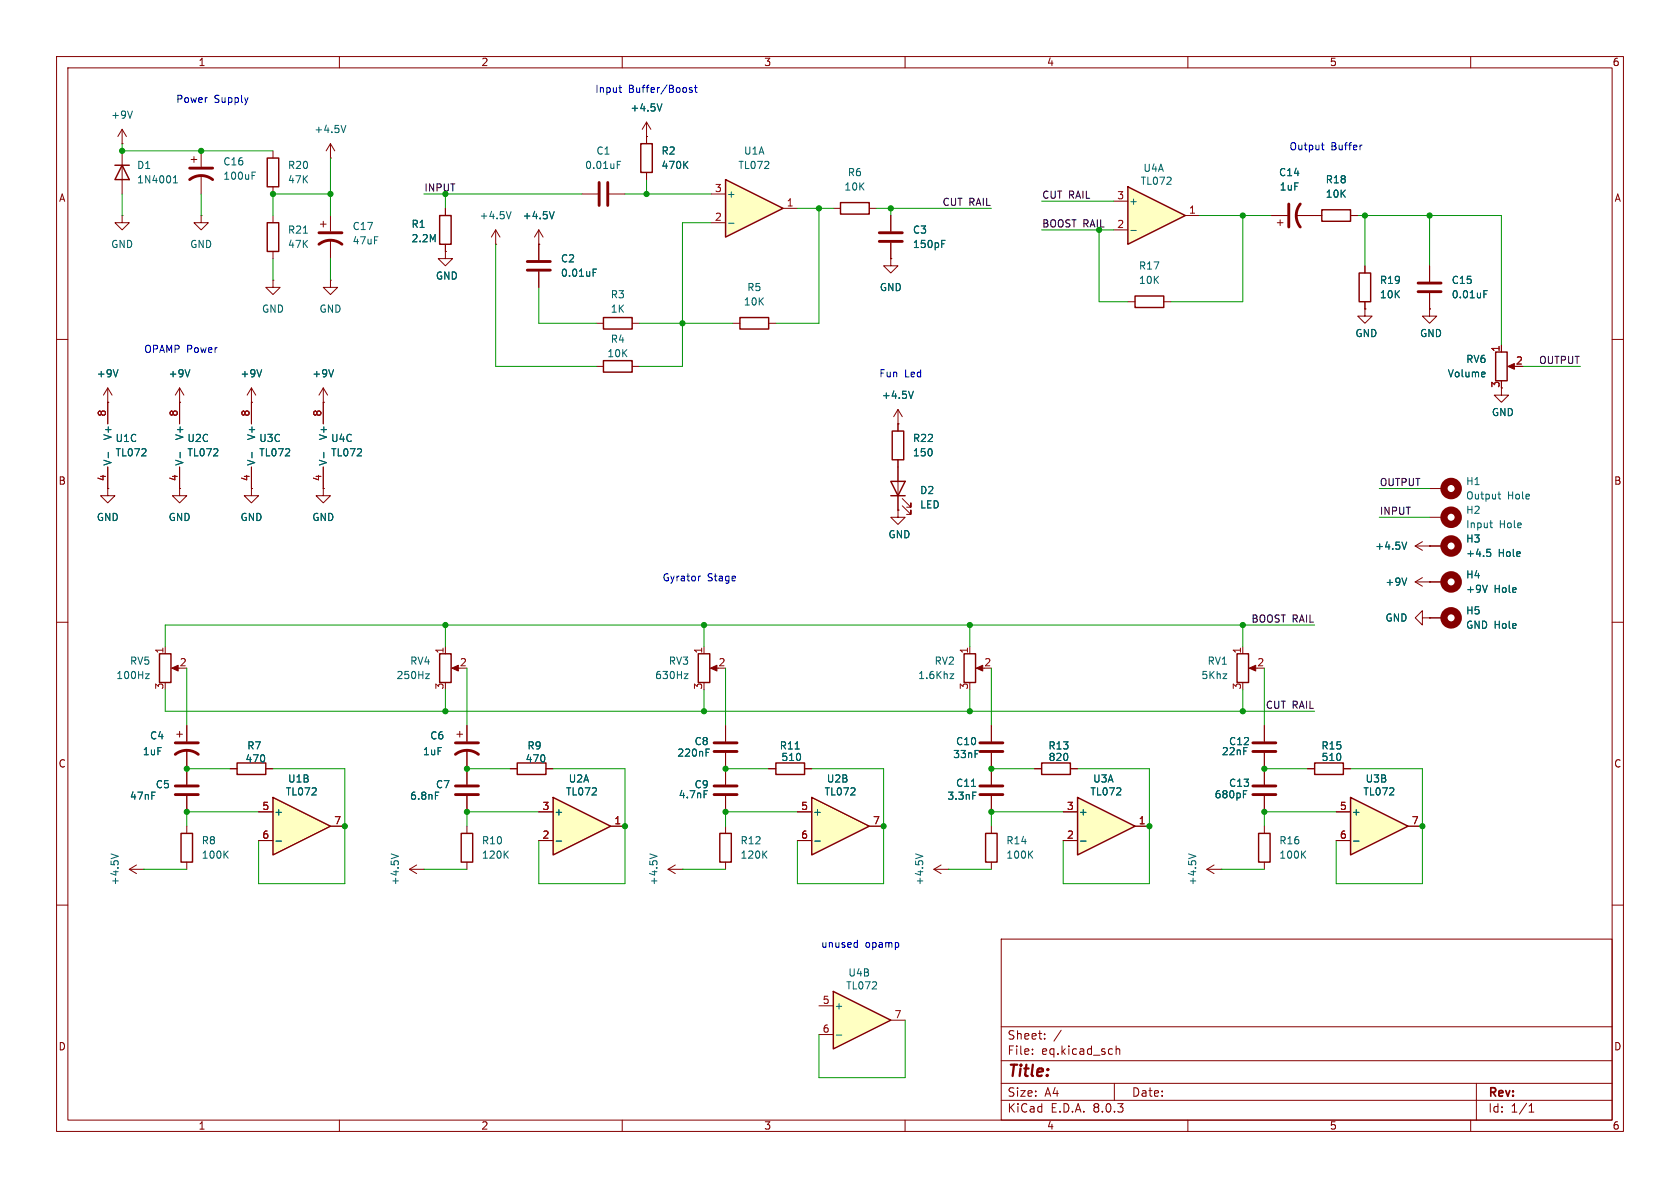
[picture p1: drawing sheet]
<svg xmlns="http://www.w3.org/2000/svg" width="297mm" height="210mm" viewBox="0 0 297 210" stroke-linecap="round" stroke-linejoin="round" font-family="sans-serif">
<g fill="none" stroke="#840000" stroke-width=".18">
<path d="M10 10h277v190h-277zM12 12h273v186h-273zM60 10v2M110 10v2M160 10v2M210 10v2M260 10v2M21.6 25.4h.1M21.6 22.9l-.8 1.2M21.6 22.9v2.5M21.6 26.7v7.6M21.6 22.9l.8 1.2"/>
<path d="M33.8 28.2h1M34.3 27.7v1M35.6 26.7v2.8M35.6 31v3.3M48.3 26.7v1.2M48.3 33v1.3M48.3 38.1v1.3M56.6 39.6h1.1M57.1 39.1v1M58.4 27.9h.1M58.4 25.4v2.5M58.4 38.1v2.8"/>
<path d="M58.4 25.4l-.7 1.3M58.4 25.4l.8 1.3M78.7 36.8v1.3M157.5 38.1v2.8M10 60h2M48.3 49.5v1.3h1.2l-1.2 1.3-1.3-1.3h1.3M48.3 49.5h.1M48.3 44.5v1.2M58.4 49.5v1.3h1.3l-1.3 1.3-1.3-1.3h1.3M58.4 49.5h.1M58.4 42.4v3.3M78.7 44.5v1.2h1.3l-1.3 1.3-1.2-1.3h1.2"/>
<path d="M78.7 44.5h.1M78.7 43.2v1.3M105.4 57.2h1.3M111.8 57.2h1.2M157.5 45.7v1.3h1.2l-1.2 1.3-1.3-1.3h1.3M157.5 45.7h.1M157.5 42.9v2.8M285 60h2M44.4 71.1h.1M44.4 68.6l-.7 1.3M44.4 68.6v6.3M44.4 68.6l.8 1.3"/>
<path d="M57.1 71.1h.1M57.1 68.6v6.3M57.1 68.6l-.7 1.3M57.1 68.6l.8 1.3M105.4 64.8h1.3M111.8 64.8h1.2M158.7 74.9h.1M158.7 72.4v2.5M158.7 72.4l-.7 1.3M158.7 72.4l.8 1.3M44.4 86.4v1.2h1.3l-1.3 1.3-1.2-1.3h1.2M44.4 86.4h.1"/>
<path d="M44.4 82.6v3.8M57.1 86.4v1.2h1.3l-1.3 1.3-1.2-1.3h1.2M57.1 86.4h.1M57.1 82.6v3.8M158.7 82.6v7.6M159.5 89.4l1.5 1.5v-.7v.7h-.7M159.5 88.1l1.5 1.6v-.8v.8h-.7M10 110h2M29.2 114.3v1.3M30.7 118.1h1M78.7 114.3v1.3M80.3 118.1h1"/>
<path d="M171.4 114.3v1.3M173 118.1h1M285 110h2M31.2 129.8h1.1M31.7 129.3v1M33 128.3v2.8M33 132.6v3.3M10 160h2M128.3 146.1v1.2M128.3 152.4v1.3M213.4 153.7l1.2 .7M213.4 153.7h2.5"/>
<path d="M214.6 152.9l-1.2 .8M215.9 153.7h.1M285 160h2M177 166h108v32h-108zM60 198v2M110 198v2M160 198v2M177 194.5h108M177 191.5h108M177 187.5h108M177 181.5h108M182.5 186.3v.1"/>
<path d="M182.5 185.5v.1M184.7 183.6v.1M184.7 182.8v.1M187.6 182.1l-1.3 2M197 191.5v3M197.3 184.9v1.5M197.3 185.5l.2-.1 .4 .1 .1 .9M210 198v2M260 198v2M261 191.5v6.5M270.3 196.6h.9M270.3 195.5l.4-.4v1.5"/>
</g>
<g fill="none" stroke="#006464" stroke-width=".18">
<path d="M23.4 19.6l-.4 1.3M30.7 32.3h.7M30.7 31.4l.3-.3v1.2M44.6 31h.4M44.6 30.4h.6M61.1 22.2l-.4 1.2M53.6 41.2h.8M166.5 43.1h.4M166.5 42.5h.6M44.5 80v.9M46.3 65.3l-.5 1.3M57.2 80v.9"/>
<path d="M59 65.3l-.5 1.3M161.5 69.2l-.5 1.2M25.7 119.1h.7l-.7 .9h.7M75.2 119.1h.7l-.7 .9h.7M168 119.1h.6l-.6 .9h.6M135 151l.6 .7M135.6 150.4l-.7 .8M210.1 150.9l1.3 .5"/>
</g>
<path d="M33.5 31.8a3.3 3.3 0 0 1 4.1 0M33.5 29.7h4.1M56.4 43.2a3.3 3.3 0 0 1 4.1 0M56.4 41.1h4.1M155.4 41.1h4.1M155.4 42.7h4.1M31 133.4a3.3 3.3 0 0 1 4.1 0M31 131.3h4.1" fill="none" stroke="#840000" stroke-width=".51"/>
<g fill="#840000" stroke="#840000" stroke-width=".18">
<path d="M30.4 118.1l1.1-.5v1z"/>
<path d="M79.9 118.1l1.1-.5v1z"/>
<path d="M172.6 118.1l1.1-.5v1z"/>
</g>
<g fill="none" stroke="#840000" stroke-width=".25">
<path d="M20.3 29.2h2.6M21.6 29.2l1.3 2.6h-2.6zM47.2 39.4h2.1v5.1h-2.1zM47.2 27.9h2.1v5.1h-2.1zM77.7 38.1h2.1v5.1h-2.1zM106.7 56.1h5.1v2.1h-5.1zM106.7 63.8h5.1v2h-5.1zM157.5 85.1h2.5l-1.3 2.5zM157.5 87.6h2.5M28.2 115.6h2v5.1h-2zM77.7 115.6h2.1v5.1h-2.1zM170.4 115.6h2.1v5.1h-2.1z"/>
<path d="M127.3 147.3h2v5.1h-2z"/>
</g>
<path d="M143.5 141l10.2 5.1-10.2 5z" fill="#ffffc2"/>
<path d="M148.6 35.8h5.1v2h-5.1zM240.3 48.3h2v5h-2zM157.7 76.2h2.1v5.1h-2.1zM264.4 62.2h2v5.1h-2zM123.4 115.6h2.1v5.1h-2.1zM137.2 134.9h5v2h-5zM184.1 134.9h5.1v2h-5.1zM143.5 141l10.2 5.1-10.2 5zM174.2 147.3h2.1v5.1h-2.1z" fill="none" stroke="#840000" stroke-width=".25"/>
<g fill="none" stroke="#840000" stroke-width=".18">
<path d="M21.6 38.1v1.3h1.3l-1.3 1.2-1.3-1.2h1.3M21.6 38.1h.1M35.6 38.1v1.3h1.2l-1.2 1.2-1.3-1.2h1.3M35.6 38.1h.1M147.3 36.8h1.3M153.7 36.8h1.2M241.3 54.6v1.3h1.3l-1.3 1.3-1.3-1.3h1.3M241.3 54.6h.1M241.3 47v1.3M241.3 53.3v1.3M252.7 54.6v1.3h1.3l-1.3 1.3-1.2-1.3h1.2M252.7 54.6h.1"/>
<path d="M252.7 47v2.8M252.7 51.8v2.8M19 71.1h.1M19 68.6l-.7 1.3M19 68.6v6.3M19 68.6l.8 1.3M31.7 71.1h.1M31.7 68.6l-.7 1.3M31.7 68.6v6.3M31.7 68.6l.8 1.3M158.7 74.9v1.3M265.4 61v1.2"/>
<path d="M267 64.8h1M19 86.4v1.2h1.3l-1.3 1.3-1.2-1.3h1.2M19 86.4h.1M19 82.6v3.8M31.7 86.4v1.2h1.3l-1.3 1.3-1.2-1.3h1.2M31.7 86.4h.1M31.7 82.6v3.8M158.7 90.2v1.2h1.3l-1.3 1.3-1.2-1.3h1.2M158.7 90.2h.1M158.7 81.3v1.3M124.5 114.3v1.3M126 118.1h1"/>
<path d="M135.9 135.9h1.3M142.2 135.9h1.3M175.3 128.3v2.8M175.3 133.1v5.6M182.9 135.9h1.2M189.2 135.9h1.3M141 143.5h2.5M141 148.6h2.5M153.7 146.1h2.5M165.1 153.7l1.3 .7M165.1 153.7h2.5M166.4 152.9l-1.3 .8"/>
<path d="M167.6 153.7h.1M175.3 140.7v2.8M175.3 146.1v1.2M175.3 152.4v1.3"/>
</g>
<g fill="none" stroke="#006464" stroke-width=".18">
<path d="M262.3 52h.5M262.3 51.4h.6M19.1 80v.9M20.9 65.3l-.5 1.3M31.8 80v.9M33.6 65.3l-.5 1.3M262.4 65.8l.1 .3-.6 .1M262.5 66.6h-.1M121 119.1h.6l-.6 .9h.6M140.6 132.4h.7M171.7 139h.8M144 148.7h1"/>
<path d="M161.9 150.9l1.2 .5M172 140h.6M182 151l.6 .7M182.6 150.4l-.8 .8"/>
</g>
<path d="M250.7 51.6h4.1M250.7 50h4.1M173.2 132.8h4.1M173.2 131.3h4.1M173.2 138.9h4.1M173.2 140.5h4.1" fill="none" stroke="#840000" stroke-width=".51"/>
<g fill="#840000" stroke="#840000" stroke-width=".18">
<path d="M266.6 64.8l1.1-.5v1z"/>
<path d="M125.6 118.1l1.1-.5v1z"/>
</g>
<path d="M199.4 33l10.1 5.1-10.1 5.1z" fill="#ffffc2"/>
<path d="M199.4 33l10.1 5.1-10.1 5.1zM233.7 37.1h5.1v2h-5.1zM200.7 52.3h5v2.1h-5zM91.4 134.9h5.1v2h-5.1zM81.5 147.3h2.1v5.1h-2.1z" fill="none" stroke="#840000" stroke-width=".25"/>
<g fill="none" stroke="#840000" stroke-width=".18">
<path d="M196.8 35.6h2.6M209.5 38.1h2.6M224.8 38.1h2.8M225.8 39.4h1M226.3 38.9v1M229.1 38.1h4.6M238.8 38.1h1.2M196.8 40.6h2.6M199.4 53.3h1.3M205.7 53.3h1.3M250.2 102.9l1.3 .7M250.2 102.9h2.5"/>
<path d="M251.5 102.1l-1.3 .8M252.7 102.9h.1M90.2 135.9h1.2M96.5 135.9h1.3M82.5 146.1v1.2M82.5 152.4v1.3"/>
</g>
<path d="M199.9 40.7h1M248.7 102.2l-.4 1.2M89.3 151l.6 .7M89.9 150.4l-.8 .8" fill="none" stroke="#006464" stroke-width=".18"/>
<path d="M227.8 36.1v4M229.9 36.1a3.3 3.3 0 0 0 0 4" fill="none" stroke="#840000" stroke-width=".51"/>
<path d="M97.8 141l10.1 5.1-10.1 5z" fill="#ffffc2"/>
<path d="M97.8 141l10.1 5.1-10.1 5zM222.5 147.3h2v5.1h-2z" fill="none" stroke="#840000" stroke-width=".25"/>
<g fill="none" stroke="#840000" stroke-width=".18">
<path d="M250.2 96.5l1.3 .8M250.2 96.5h5.1M251.5 95.8l-1.3 .7M252.7 96.5h.1M252.7 86.4h2.6M252.7 91.4h2.6M251.5 109.2v-1.2l-1.3 1.2 1.3 1.3v-1.3h1.2M252.7 109.2h.1M252.7 109.2h2.6M252.7 102.9h2.6M128.3 128.3v2.8M128.3 133.1v5.6"/>
<path d="M95.2 148.6h2.6M95.2 143.5h2.6M107.9 146.1h2.6M118.1 153.7l1.3 .7M118.1 153.7h2.5M119.4 152.9l-1.3 .8M120.6 153.7h.1M128.3 140.7v2.8M223.5 146.1v1.2M223.5 152.4v1.3"/>
</g>
<g fill="none" stroke="#006464" stroke-width=".18">
<path d="M248.7 95.8l-.4 1.3M262.9 97.1h.6M263 97.6h.3l.2 .2v.4l-.5 .2M263.4 92.4h.4M263.5 93.1l.3 .2M264.8 87.4h.5M265 86.9v1.1l.3 .2M262.9 103.4l-.4 1.3M124.8 133h.4M98.3 148.7h1M114.9 150.9l1.2 .5M230.3 151l.5 .7"/>
<path d="M230.8 150.4l-.7 .8"/>
</g>
<path d="M126.2 138.9h4.1M126.2 132.8h4.1M126.2 131.3h4.1M126.2 140.5h4.1" fill="none" stroke="#840000" stroke-width=".51"/>
<g fill="none" stroke="#840000" stroke-width="1.3">
<circle cx="256.5" cy="96.5" r="1.27"/>
<circle cx="256.5" cy="91.4" r="1.27"/>
<circle cx="256.5" cy="86.4" r="1.27"/>
<circle cx="256.5" cy="102.9" r="1.27"/>
<circle cx="256.5" cy="109.2" r="1.27"/>
</g>
<path d="M238.8 141l10.1 5.1-10.1 5z" fill="#ffffc2"/>
<path d="M232.4 134.9h5.1v2h-5.1zM238.8 141l10.1 5.1-10.1 5z" fill="none" stroke="#840000" stroke-width=".25"/>
<path d="M231.1 135.9h1.3M237.5 135.9h1.3M236.2 143.5h2.6M236.2 148.6h2.6M248.9 146.1h2.6" fill="none" stroke="#840000" stroke-width=".18"/>
<path d="M239.3 148.7h1" fill="none" stroke="#006464" stroke-width=".18"/>
<path d="M147.3 175.3l10.2 5-10.2 5.1z" fill="#ffffc2"/>
<path d="M130.8 56.1h5.1v2.1h-5.1zM218.7 115.6h2v5.1h-2zM32 147.3h2v5.1h-2zM147.3 175.3l10.2 5-10.2 5.1z" fill="none" stroke="#840000" stroke-width=".25"/>
<g fill="none" stroke="#840000" stroke-width=".18">
<path d="M87.6 43.2h.1M87.6 40.6l-.7 1.3M87.6 40.6v2.6M87.6 40.6l.8 1.3M95.2 43.2h.1M95.2 40.6l-.7 1.3M95.2 40.6v5.4M95.2 48v2.8M95.2 40.6l.8 1.3M129.5 57.2h1.3M135.9 57.2h1.3M265.4 68.6v1.3h1.3l-1.3 1.2-1.2-1.2h1.2"/>
<path d="M219.7 114.3v1.3M221.2 118.1h1M80.8 129.8h1M81.3 129.3v1M82.5 128.3v2.8M82.5 132.6v6.1M223.5 128.3v2.8M223.5 133.1v5.6M22.9 153.7h2.5M22.9 153.7l1.2 .7M24.1 152.9l-1.2 .8M25.4 153.7h.1"/>
<path d="M33 146.1v1.2M33 152.4v1.3M72.4 153.7l1.3 .7M72.4 153.7h2.5M73.7 152.9l-1.3 .8M74.9 153.7h.1M82.5 140.7v2.8M223.5 140.7v2.8M144.8 177.8h2.5M144.8 182.9h2.5M157.5 180.3h2.5"/>
</g>
<path d="M90.4 37.4l-.5 1.3M98 37.4l-.5 1.3M104.9 48.2h.4M104.9 47.6h.6M19.6 150.9l1.3 .5M39.8 151l.5 .7M40.3 150.4l-.7 .8M69.2 150.9l1.2 .5M219.8 140.4h.4M147.8 183h1" fill="none" stroke="#006464" stroke-width=".18"/>
<path d="M93.2 47.8h4.1M93.2 46.2h4.1M80.5 133.4a3.3 3.3 0 0 1 4.1 0M80.5 138.9h4.1M80.5 131.3h4.1M221.5 138.9h4.1M221.5 132.8h4.1M221.5 131.3h4.1M80.5 140.5h4.1M221.5 140.5h4.1" fill="none" stroke="#840000" stroke-width=".51"/>
<path d="M220.9 118.1l1.1-.5v1z" fill="#840000" stroke="#840000" stroke-width=".18"/>
<path d="M128.3 31.8l10.1 5-10.1 5.1z" fill="#ffffc2"/>
<path d="M128.3 31.8l10.1 5-10.1 5.1z" fill="none" stroke="#840000" stroke-width=".25"/>
<path d="M125.7 39.4h2.6M125.7 34.3h2.6M138.4 36.8h2.6" fill="none" stroke="#840000" stroke-width=".18"/>
<path d="M128.8 39.5h1" fill="none" stroke="#006464" stroke-width=".18"/>
<path d="M190.5 141l10.2 5.1-10.2 5z" fill="#ffffc2"/>
<path d="M190.5 141l10.2 5.1-10.2 5z" fill="none" stroke="#840000" stroke-width=".25"/>
<path d="M33 135.9v2.8M33 140.7v2.8M188 148.6h2.5M188 143.5h2.5M200.7 146.1h2.5" fill="none" stroke="#840000" stroke-width=".18"/>
<path d="M191 148.7h1" fill="none" stroke="#006464" stroke-width=".18"/>
<path d="M31 138.9h4.1M31 140.5h4.1" fill="none" stroke="#840000" stroke-width=".51"/>
<path d="M48.3 141l10.1 5.1-10.1 5z" fill="#ffffc2"/>
<path d="M113.3 25.4h2v5.1h-2zM41.9 134.9h5.1v2h-5.1zM48.3 141l10.1 5.1-10.1 5z" fill="none" stroke="#840000" stroke-width=".25"/>
<g fill="none" stroke="#840000" stroke-width=".18">
<path d="M78.7 36.8v1.3M102.9 34.3h2.8M107.7 34.3h2.8M114.3 24.1h.1M114.3 21.6l-.8 1.3M114.3 21.6v3.8M114.3 30.5v1.3M114.3 21.6l.8 1.3M157.5 38.1v2.8M224.8 38.1h2.8M229.1 38.1h4.6M238.8 38.1h1.2"/>
<path d="M78.7 44.5h.1M78.7 43.2v1.3M95.2 43.2h.1M95.2 43.2v2.8M95.2 48v2.8M157.5 45.7h.1M157.5 42.9v2.8M241.3 54.6h.1M241.3 47v1.3M241.3 53.3v1.3M252.7 54.6h.1M252.7 47v2.8"/>
<path d="M252.7 51.8v2.8M19 71.1h.1M19 71.1v3.8M31.7 71.1h.1M31.7 71.1v3.8M44.4 71.1h.1M44.4 71.1v3.8M57.1 71.1h.1M57.1 71.1v3.8M158.7 74.9h.1M158.7 74.9v1.3M265.4 61v1.2"/>
<path d="M19 86.4h.1M19 82.6v3.8M31.7 86.4h.1M31.7 82.6v3.8M44.4 86.4h.1M44.4 82.6v3.8M57.1 86.4h.1M57.1 82.6v3.8M158.7 90.2h.1M158.7 81.3v3.8M158.7 87.6v2.6M252.7 96.5h.1"/>
<path d="M252.7 96.5h2.6M252.7 109.2h.1M252.7 102.9h.1M252.7 102.9h2.6M252.7 109.2h2.6M33 128.3v2.8M33 132.6v6.1M40.6 135.9h1.3M47 135.9h1.3M82.5 128.3v2.8M82.5 132.6v6.1M90.2 135.9h1.2"/>
<path d="M96.5 135.9h1.3M128.3 128.3v2.8M128.3 133.1v5.6M135.9 135.9h1.3M142.2 135.9h1.3M175.3 128.3v2.8M175.3 133.1v5.6M182.9 135.9h1.2M189.2 135.9h1.3M223.5 128.3v2.8M223.5 133.1v5.6M231.1 135.9h1.3"/>
<path d="M237.5 135.9h1.3M33 140.7v2.8M45.7 143.5h2.6M45.7 148.6h2.6M58.4 146.1h2.6M82.5 140.7v2.8M95.2 143.5h2.6M95.2 148.6h2.6M107.9 146.1h2.6M128.3 140.7v2.8M141 143.5h2.5M141 148.6h2.5"/>
<path d="M153.7 146.1h2.5M175.3 140.7v2.8M188 143.5h2.5M188 148.6h2.5M200.7 146.1h2.5M223.5 140.7v2.8M236.2 143.5h2.6M236.2 148.6h2.6M248.9 146.1h2.6"/>
</g>
<g fill="none" stroke="#006464" stroke-width=".18">
<path d="M117 18.4l-.4 1.2M98 37.4l-.5 1.3M109.1 29.1h.5M109.1 28.5h.6M121.1 29.1l.5 .7M121.6 28.5l-.7 .7M104.9 48.2h.4M104.9 47.6h.6M166.5 43.1h.4M166.5 42.5h.6M262.3 52h.5M262.3 51.4h.6"/>
<path d="M19.1 80v.9M20.9 65.3l-.5 1.3M31.8 80v.9M33.6 65.3l-.5 1.3M44.5 80v.9M46.3 65.3l-.5 1.3M57.2 80v.9M59 65.3l-.5 1.3M161.5 69.2l-.5 1.2M262.4 65.8l.1 .3-.6 .1M262.5 66.6h-.1M248.7 95.8l-.4 1.3"/>
<path d="M262.9 97.1h.6M263 97.6h.3l.2 .2v.4l-.5 .2M248.7 102.2l-.4 1.2M262.9 103.4l-.4 1.3M124.8 133h.4M140.6 132.4h.7M171.7 139h.8M48.8 148.7h1M98.3 148.7h1M144 148.7h1M172 140h.6M191 148.7h1"/>
<path d="M219.8 140.4h.4M239.3 148.7h1"/>
</g>
<path d="M105.9 32.3v4M107.4 32.3v4" fill="none" stroke="#840000" stroke-width=".51"/>
<path d="M109.4 15.5h.5M109.6 16.2l.3 .1M122.3 15.5h-.3l-.1 .2v.1l.4 .2v.3h-.4M122.8 15.5h.5M122.9 15.1v1.1l.4 .1M233.6 25.6h.5M233.8 25.2v1.1l.3 .2M240.8 25.6l-.3 .1M123.8 101.8l-.3 .2M151.2 166.6l.4 .1M151.6 166.2v1.3M151.6 167.4l-.4 .1" fill="none" stroke="#0000c2" stroke-width=".18"/>
<g fill="none" stroke="#009600" stroke-width=".18">
<path d="M21.6 25.4v1.3h26.7M21.6 34.3v3.8M35.6 34.3v3.8M58.4 34.3h-10.1v3.8M58.4 27.9v10.2M74.9 34.3h28M78.7 34.3v2.5M110.5 34.3h15.2M114.3 31.8v2.5M125.7 39.4h-5.1v25.4h-7.6M141 36.8h6.3M144.8 36.8v20.4h-7.6"/>
<path d="M154.9 36.8h20.4M157.5 36.8v1.3M184.1 35.6h12.7M212.1 38.1h12.7M219.7 38.1v15.2h-12.7M240 38.1h25.4v22.9M241.3 38.1v8.9M252.7 38.1v8.9M48.3 45.7v3.8M58.4 45.7v3.8M87.6 43.2v21.6h17.8M95.2 50.8v6.4h10.2"/>
<path d="M113 57.2h16.5M184.1 40.6h12.7M194.3 40.6v12.7h5.1M269.2 64.8h10.2M243.8 86.4h8.9M243.8 91.4h8.9M33 118.1v10.2M78.7 110.5v3.8M82.5 118.1v10.2M124.5 110.5v3.8M128.3 118.1v10.2M171.4 110.5v3.8"/>
<path d="M175.3 118.1v10.2M219.7 110.5v3.8M223.5 118.1v10.2M232.4 110.5h-203.2v3.8M29.2 121.9v3.8h203.2M33 135.9h7.6M48.3 135.9h12.7v20.3h-15.3v-7.6M78.7 121.9v3.8M82.5 135.9h7.7M97.8 135.9h12.7v20.3h-15.3v-7.6M124.5 121.9v3.8M128.3 135.9h7.6"/>
<path d="M143.5 135.9h12.7v20.3h-15.2v-7.6M171.4 121.9v3.8M175.3 135.9h7.6M190.5 135.9h12.7v20.3h-15.2v-7.6M219.7 121.9v3.8M223.5 135.9h7.6M238.8 135.9h12.7v20.3h-15.3v-7.6M25.4 153.7h7.6M45.7 143.5h-12.7v2.6M74.9 153.7h7.6M95.2 143.5h-12.7v2.6M120.6 153.7h7.7"/>
<path d="M141 143.5h-12.7v2.6M167.6 153.7h7.7M188 143.5h-12.7v2.6M215.9 153.7h7.6M236.2 143.5h-12.7v2.6M160 180.3v10.2h-15.2v-7.6"/>
</g>
<g fill="#009600" stroke="#009600" stroke-width=".18">
<circle cx="78.7" cy="34.3" r=".46"/>
<circle cx="48.3" cy="34.3" r=".46"/>
<circle cx="35.6" cy="26.7" r=".46"/>
<circle cx="58.4" cy="34.3" r=".46"/>
<circle cx="21.6" cy="26.7" r=".46"/>
<circle cx="78.7" cy="110.5" r=".46"/>
<circle cx="78.7" cy="125.7" r=".46"/>
<circle cx="124.5" cy="125.7" r=".46"/>
<circle cx="124.5" cy="110.5" r=".46"/>
<circle cx="110.5" cy="146.1" r=".46"/>
<circle cx="128.3" cy="143.5" r=".46"/>
<circle cx="128.3" cy="135.9" r=".46"/>
<circle cx="114.3" cy="34.3" r=".46"/>
<circle cx="120.6" cy="57.2" r=".46"/>
<circle cx="157.5" cy="36.8" r=".46"/>
<circle cx="144.8" cy="36.8" r=".46"/>
<circle cx="203.2" cy="146.1" r=".46"/>
<circle cx="171.4" cy="110.5" r=".46"/>
<circle cx="171.4" cy="125.7" r=".46"/>
<circle cx="175.3" cy="135.9" r=".46"/>
<circle cx="175.3" cy="143.5" r=".46"/>
<circle cx="156.2" cy="146.1" r=".46"/>
<circle cx="33" cy="135.9" r=".46"/>
<circle cx="33" cy="143.5" r=".46"/>
<circle cx="61" cy="146.1" r=".46"/>
<circle cx="82.5" cy="135.9" r=".46"/>
<circle cx="82.5" cy="143.5" r=".46"/>
<circle cx="219.7" cy="110.5" r=".46"/>
<circle cx="219.7" cy="125.7" r=".46"/>
<circle cx="223.5" cy="135.9" r=".46"/>
<circle cx="251.5" cy="146.1" r=".46"/>
<circle cx="223.5" cy="143.5" r=".46"/>
<circle cx="194.3" cy="40.6" r=".46"/>
<circle cx="219.7" cy="38.1" r=".46"/>
<circle cx="252.7" cy="38.1" r=".46"/>
<circle cx="241.3" cy="38.1" r=".46"/>
</g>
<text font-size="2.8" fill="#840000" x="178" y="190.9">Title:</text>
<g font-size="2.1" fill="#840000">
<text x="178" y="184">Sheet:</text>
<text x="178" y="186.7">File:</text>
<text x="184.1" y="186.7">eq.kicad_sch</text>
<text x="178" y="196.9">KiCad</text>
<text x="178" y="194.1">Size:</text>
<text x="184.7" y="194.1">A4</text>
<text x="185.7" y="196.9">E.D.A.</text>
<text x="193.3" y="196.9">8.0.3</text>
<text x="200" y="194.1">Date:</text>
<text x="263" y="194.3">Rev:</text>
<text x="263" y="196.9">Id:</text>
<text x="267.1" y="196.9">1/1</text>
</g>
<g font-size="1.8" fill="#840000">
<text x="35" y="11.9">1</text>
<text x="85" y="11.9">2</text>
<text x="135" y="11.9">3</text>
<text x="185" y="11.9">4</text>
<text x="235" y="11.9">5</text>
<text x="285" y="11.9">6</text>
<text x="10.3" y="35.9">A</text>
<text x="285.3" y="35.9">A</text>
<text x="265.2" y="68.7" transform="rotate(-90 265.2 68.7)">3</text>
<text x="10.3" y="85.9">B</text>
<text x="285.3" y="85.9">B</text>
<text x="10.3" y="135.9">C</text>
<text x="285.3" y="135.9">C</text>
<text x="10.3" y="185.9">D</text>
<text x="285.3" y="185.9">D</text>
<text x="35" y="199.9">1</text>
<text x="85" y="199.9">2</text>
<text x="135" y="199.9">3</text>
<text x="185" y="199.9">4</text>
<text x="235" y="199.9">5</text>
<text x="285" y="199.9">6</text>
</g>
<g font-size="1.8" fill="#0000c2">
<text x="105.1" y="16.6">Input</text>
<text x="111.1" y="16.6">Buffer/Boost</text>
<text x="31" y="18.4">Power</text>
<text x="37.8" y="18.4">Supply</text>
<text x="227.9" y="26.8">Output</text>
<text x="235.3" y="26.8">Buffer</text>
<text x="25.4" y="62.6">OPAMP Power</text>
<text x="155.3" y="66.9">Fun</text>
<text x="159.9" y="66.9">Led</text>
<text x="117" y="103">Gyrator</text>
<text x="125" y="103">Stage</text>
<text x="145.1" y="167.7">unused</text>
<text x="152.9" y="167.7">opamp</text>
</g>
<g font-size="1.8" fill="#006464">
<text x="19.6" y="21.2">+9V</text>
<text x="55.5" y="23.7">+4.5V</text>
<text x="111.4" y="19.9">+4.5V</text>
<text x="39.4" y="29.4">C16</text>
<text x="105.3" y="27.5">C1</text>
<text x="116.8" y="27.5">R2</text>
<text x="131.4" y="27.5">U1A</text>
<text x="24.1" y="30.1">D1</text>
<text x="24.1" y="32.6">1N4001</text>
<text x="39.4" y="32">100uF</text>
<text x="50.8" y="30.1">R20</text>
<text x="50.8" y="32.6">47K</text>
<text x="103.3" y="30.1">0.01uF</text>
<text x="116.8" y="30.1">470K</text>
<text x="128.4" y="35.2">+</text>
<text x="130.4" y="30.1">TL072</text>
<text x="149.2" y="33.9">10K</text>
<text x="149.8" y="31.3">R6</text>
<text x="201.6" y="32.9">TL072</text>
<text x="202" y="30.6">U4A</text>
<text x="226" y="31.3">C14</text>
<text x="226.1" y="33.9">1uF</text>
<text x="234.3" y="32.6">R18</text>
<text x="234.3" y="35.2">10K</text>
<text x="50.8" y="41.5">R21</text>
<text x="62.2" y="40.9">C17</text>
<text x="72.7" y="40.5">R1</text>
<text x="84.7" y="39">+4.5V</text>
<text x="92.3" y="39">+4.5V</text>
<text x="161.3" y="41.5">C3</text>
<text x="199.5" y="36.4">+</text>
<text x="19.6" y="44">GND</text>
<text x="33.5" y="44">GND</text>
<text x="50.8" y="44">47K</text>
<text x="62.2" y="43.4">47uF</text>
<text x="72.7" y="43">2.2M</text>
<text x="99.1" y="46.6">C2</text>
<text x="161.3" y="44">150pF</text>
<text x="201.3" y="47.9">R17</text>
<text x="77" y="49.6">GND</text>
<text x="99.1" y="49.1">0.01uF</text>
<text x="107.9" y="52.9">R3</text>
<text x="132" y="51.7">R5</text>
<text x="155.4" y="51.7">GND</text>
<text x="201.3" y="50.4">10K</text>
<text x="243.8" y="50.4">R19</text>
<text x="243.8" y="52.9">10K</text>
<text x="256.6" y="50.4">C15</text>
<text x="256.6" y="52.9">0.01uF</text>
<text x="46.2" y="55.5">GND</text>
<text x="56.4" y="55.5">GND</text>
<text x="107.9" y="55.5">1K</text>
<text x="131.4" y="54.2">10K</text>
<text x="239.5" y="59.8">GND</text>
<text x="250.9" y="59.8">GND</text>
<text x="107.3" y="63.3">10K</text>
<text x="107.9" y="60.8">R4</text>
<text x="259.1" y="64.4">RV6</text>
<text x="17" y="66.9">+9V</text>
<text x="29.7" y="66.9">+9V</text>
<text x="42.4" y="66.9">+9V</text>
<text x="55.1" y="66.9">+9V</text>
<text x="155.8" y="70.7">+4.5V</text>
<text x="255.8" y="66.9">Volume</text>
<text x="19.9" y="77.9" transform="rotate(-90 19.9 77.9)">V+</text>
<text x="32.6" y="77.9" transform="rotate(-90 32.6 77.9)">V+</text>
<text x="45.3" y="77.9" transform="rotate(-90 45.3 77.9)">V+</text>
<text x="58" y="77.9" transform="rotate(-90 58 77.9)">V+</text>
<text x="263.6" y="73.8">GND</text>
<text x="19.9" y="82.4" transform="rotate(-90 19.9 82.4)">V-</text>
<text x="20.3" y="78.3">U1C</text>
<text x="20.3" y="80.9">TL072</text>
<text x="32.6" y="82.4" transform="rotate(-90 32.6 82.4)">V-</text>
<text x="33" y="78.3">U2C</text>
<text x="33" y="80.9">TL072</text>
<text x="45.3" y="82.4" transform="rotate(-90 45.3 82.4)">V-</text>
<text x="45.7" y="78.3">U3C</text>
<text x="45.7" y="80.9">TL072</text>
<text x="58" y="82.4" transform="rotate(-90 58 82.4)">V-</text>
<text x="58.4" y="78.3">U4C</text>
<text x="58.4" y="80.9">TL072</text>
<text x="161.3" y="80.9">150</text>
<text x="161.3" y="78.3">R22</text>
<text x="162.6" y="87.5">D2</text>
<text x="259.1" y="86">H1</text>
<text x="259.1" y="88.5">Output</text>
<text x="266.5" y="88.5">Hole</text>
<text x="17" y="92.3">GND</text>
<text x="29.7" y="92.3">GND</text>
<text x="42.4" y="92.3">GND</text>
<text x="55.1" y="92.3">GND</text>
<text x="157" y="95.4">GND</text>
<text x="162.6" y="90.1">LED</text>
<text x="259.1" y="91">H2</text>
<text x="259.1" y="93.6">Input</text>
<text x="265" y="93.6">Hole</text>
<text x="243" y="97.4">+4.5V</text>
<text x="259.1" y="96.1">H3</text>
<text x="259.1" y="98.7">+4.5</text>
<text x="264.9" y="98.7">Hole</text>
<text x="244.8" y="103.7">+9V</text>
<text x="259.1" y="102.5">H4</text>
<text x="259.1" y="105">+9V</text>
<text x="264.1" y="105">Hole</text>
<text x="244.8" y="110.1">GND</text>
<text x="259.1" y="108.8">H5</text>
<text x="259.1" y="111.4">GND Hole</text>
<text x="22.9" y="117.7">RV5</text>
<text x="72.4" y="117.7">RV4</text>
<text x="118.1" y="117.7">RV3</text>
<text x="165.1" y="117.7">RV2</text>
<text x="213.4" y="117.7">RV1</text>
<text x="20.5" y="120.2">100Hz</text>
<text x="70" y="120.2">250Hz</text>
<text x="115.7" y="120.2">630Hz</text>
<text x="162.2" y="120.2">1.6Khz</text>
<text x="212.3" y="120.2">5Khz</text>
<text x="26.4" y="130.9">C4</text>
<text x="76" y="130.9">C6</text>
<text x="122.7" y="131.9">C8</text>
<text x="168.9" y="131.9">C10</text>
<text x="217.2" y="131.9">C12</text>
<text x="25.2" y="133.7">1uF</text>
<text x="43.3" y="135">470</text>
<text x="43.6" y="132.7">R7</text>
<text x="74.7" y="133.7">1uF</text>
<text x="92.8" y="135">470</text>
<text x="93.1" y="132.7">R9</text>
<text x="119.6" y="134">220nF</text>
<text x="137.8" y="132.7">R11</text>
<text x="138" y="134.7">510</text>
<text x="168.4" y="134.2">33nF</text>
<text x="185.3" y="132.7">R13</text>
<text x="185.3" y="134.7">820</text>
<text x="215.9" y="133.7">22nF</text>
<text x="233.5" y="132.7">R15</text>
<text x="233.5" y="134.7">510</text>
<text x="22.9" y="141.6">47nF</text>
<text x="27.4" y="139.5">C5</text>
<text x="50.4" y="140.8">TL072</text>
<text x="50.8" y="138.5">U1B</text>
<text x="72.4" y="141.6">6.8nF</text>
<text x="77" y="139.5">C7</text>
<text x="100" y="140.8">TL072</text>
<text x="100.4" y="138.5">U2A</text>
<text x="119.9" y="141.3">4.7nF</text>
<text x="122.7" y="139.5">C9</text>
<text x="145.7" y="140.8">TL072</text>
<text x="146.1" y="138.5">U2B</text>
<text x="167.4" y="141.6">3.3nF</text>
<text x="168.9" y="139.3">C11</text>
<text x="192.7" y="140.8">TL072</text>
<text x="193.2" y="138.5">U3A</text>
<text x="214.6" y="141.3">680pF</text>
<text x="217.2" y="139.3">C13</text>
<text x="240.9" y="140.8">TL072</text>
<text x="241.3" y="138.5">U3B</text>
<text x="35.6" y="149.5">R8</text>
<text x="48.4" y="144.4">+</text>
<text x="85.1" y="149.5">R10</text>
<text x="97.9" y="144.4">+</text>
<text x="130.8" y="149.5">R12</text>
<text x="143.6" y="144.4">+</text>
<text x="177.8" y="149.5">R14</text>
<text x="190.6" y="144.4">+</text>
<text x="226.1" y="149.5">R16</text>
<text x="238.9" y="144.4">+</text>
<text x="35.6" y="152">100K</text>
<text x="85.1" y="152">120K</text>
<text x="130.8" y="152">120K</text>
<text x="177.8" y="152">100K</text>
<text x="226.1" y="152">100K</text>
<text x="21.2" y="156.6" transform="rotate(-90 21.2 156.6)">+4.5V</text>
<text x="70.7" y="156.6" transform="rotate(-90 70.7 156.6)">+4.5V</text>
<text x="116.4" y="156.6" transform="rotate(-90 116.4 156.6)">+4.5V</text>
<text x="163.4" y="156.6" transform="rotate(-90 163.4 156.6)">+4.5V</text>
<text x="211.7" y="156.6" transform="rotate(-90 211.7 156.6)">+4.5V</text>
<text x="149.9" y="172.8">U4B</text>
<text x="147.4" y="178.7">+</text>
<text x="149.5" y="175.1">TL072</text>
</g>
<g font-size="1.8" fill="#0f0f0f">
<text x="74.9" y="33.9">INPUT</text>
<text x="184.1" y="35.2">CUT RAIL</text>
<text x="166.5" y="36.5">CUT RAIL</text>
<text x="184.1" y="40.3">BOOST RAIL</text>
<text x="272" y="64.4">OUTPUT</text>
<text x="243.8" y="86">OUTPUT</text>
<text x="243.8" y="91.1">INPUT</text>
<text x="221.1" y="110.1">BOOST RAIL</text>
<text x="223.7" y="125.4">CUT RAIL</text>
</g>
<g font-size="1.8" fill="#a90000">
<text x="126.3" y="34">3</text>
<text x="197.4" y="35.3">3</text>
<text x="126.3" y="39.1">2</text>
<text x="139" y="36.6">1</text>
<text x="197.4" y="40.4">2</text>
<text x="210.1" y="37.8">1</text>
<text x="265.2" y="62.3" transform="rotate(-90 265.2 62.3)">1</text>
<text x="267.9" y="64.5">2</text>
<text x="18.8" y="73.7" transform="rotate(-90 18.8 73.7)">8</text>
<text x="31.5" y="73.7" transform="rotate(-90 31.5 73.7)">8</text>
<text x="44.2" y="73.7" transform="rotate(-90 44.2 73.7)">8</text>
<text x="56.9" y="73.7" transform="rotate(-90 56.9 73.7)">8</text>
<text x="18.8" y="85.2" transform="rotate(-90 18.8 85.2)">4</text>
<text x="31.5" y="85.2" transform="rotate(-90 31.5 85.2)">4</text>
<text x="44.2" y="85.2" transform="rotate(-90 44.2 85.2)">4</text>
<text x="56.9" y="85.2" transform="rotate(-90 56.9 85.2)">4</text>
<text x="29" y="115.6" transform="rotate(-90 29 115.6)">1</text>
<text x="31.7" y="117.9">2</text>
<text x="78.5" y="115.6" transform="rotate(-90 78.5 115.6)">1</text>
<text x="81.2" y="117.9">2</text>
<text x="124.2" y="115.6" transform="rotate(-90 124.2 115.6)">1</text>
<text x="126.9" y="117.9">2</text>
<text x="171.2" y="115.6" transform="rotate(-90 171.2 115.6)">1</text>
<text x="173.9" y="117.9">2</text>
<text x="219.5" y="115.6" transform="rotate(-90 219.5 115.6)">1</text>
<text x="222.2" y="117.9">2</text>
<text x="29" y="122" transform="rotate(-90 29 122)">3</text>
<text x="78.5" y="122" transform="rotate(-90 78.5 122)">3</text>
<text x="124.2" y="122" transform="rotate(-90 124.2 122)">3</text>
<text x="171.2" y="122" transform="rotate(-90 171.2 122)">3</text>
<text x="219.5" y="122" transform="rotate(-90 219.5 122)">3</text>
<text x="46.3" y="143.3">5</text>
<text x="95.8" y="143.3">3</text>
<text x="141.5" y="143.3">5</text>
<text x="188.5" y="143.3">3</text>
<text x="236.8" y="143.3">5</text>
<text x="46.3" y="148.3">6</text>
<text x="59" y="145.8">7</text>
<text x="95.8" y="148.3">2</text>
<text x="108.5" y="145.8">1</text>
<text x="141.5" y="148.3">6</text>
<text x="154.2" y="145.8">7</text>
<text x="188.5" y="148.3">2</text>
<text x="201.2" y="145.8">1</text>
<text x="236.8" y="148.3">6</text>
<text x="249.5" y="145.8">7</text>
<text x="145.3" y="177.5">5</text>
<text x="145.3" y="182.6">6</text>
<text x="158" y="180.1">7</text>
</g>
</svg>
